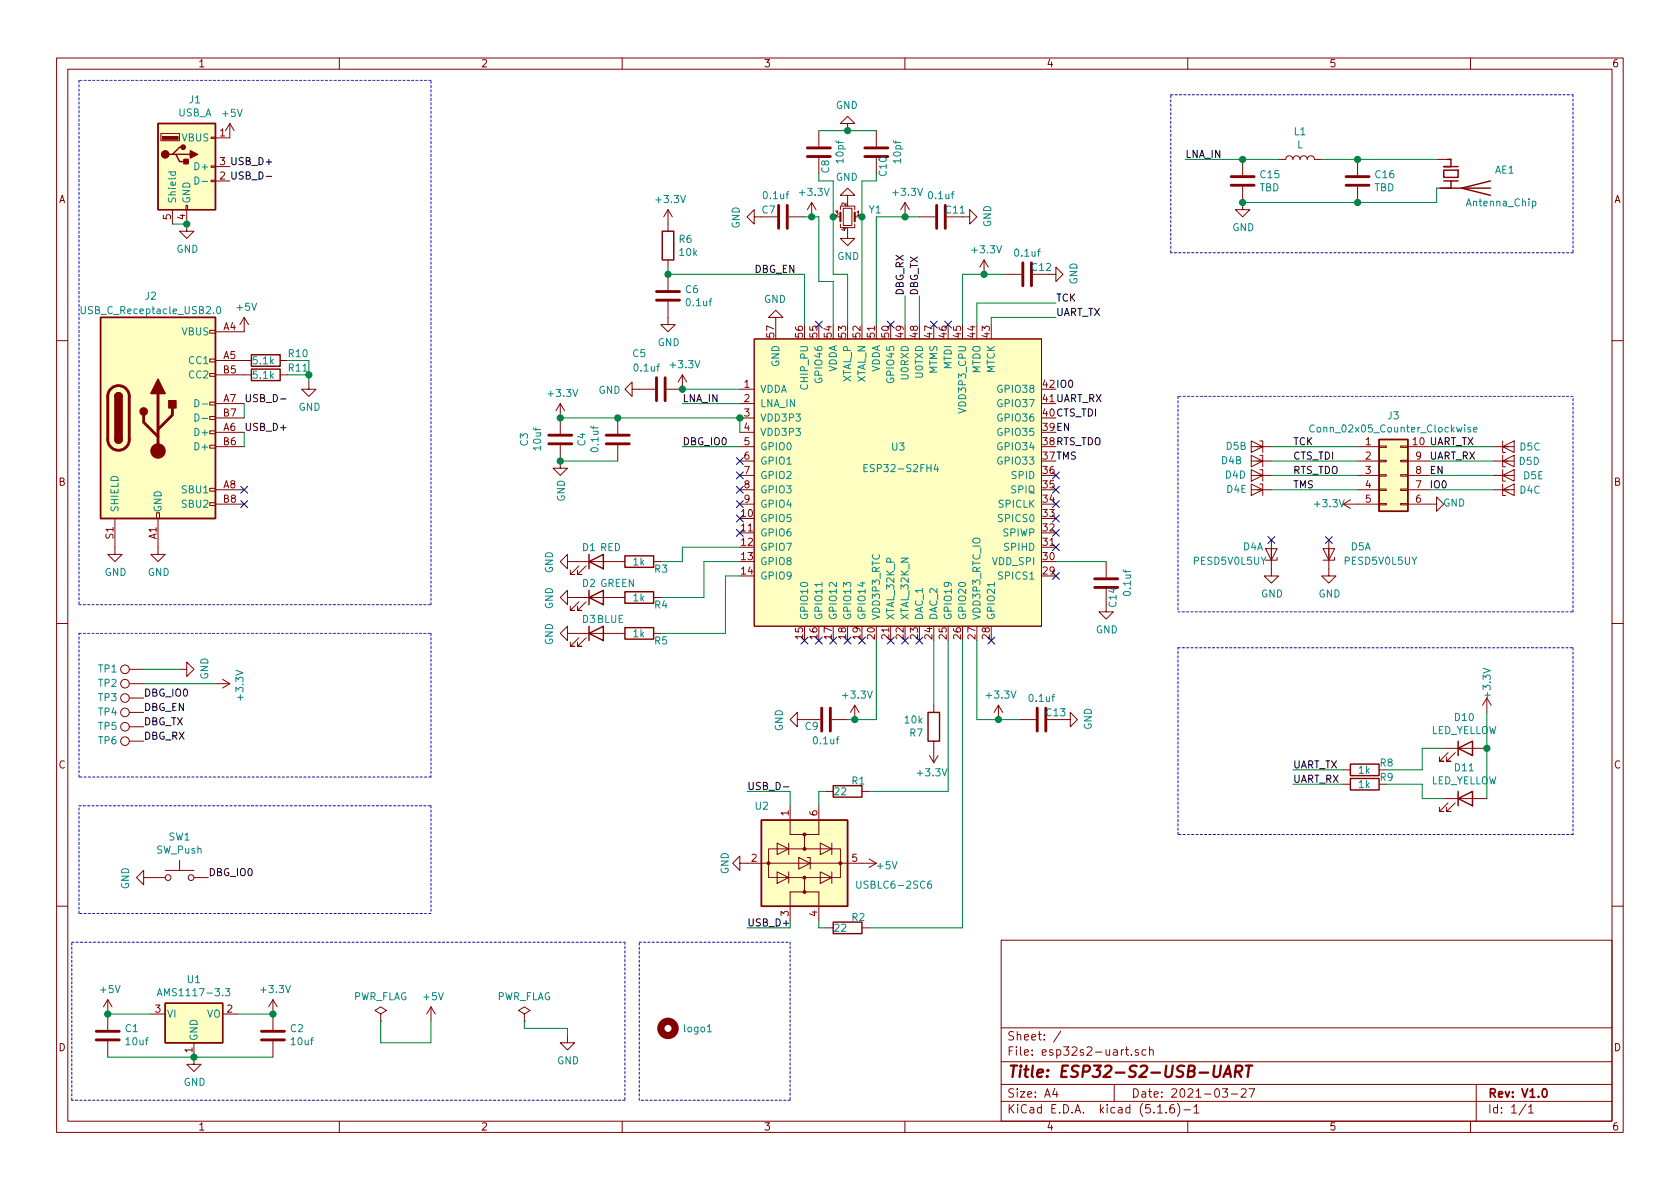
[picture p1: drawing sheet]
<svg xmlns="http://www.w3.org/2000/svg" width="297mm" height="210mm" viewBox="0 0 297 210" stroke-linecap="round" stroke-linejoin="round" font-family="sans-serif">
<g fill="none" stroke="#840000" stroke-width=".18">
<path d="M10 10.3h277v189.9h-277zM12 12.2h273v186.1h-273zM60 10.3v1.9M110 10.3v1.9M160 10.3v1.9M210 10.3v1.9M260 10.3v1.9M28.4 23.6h3.3v1.3h-3.3zM30.5 37.1v2.5M32.9 36.3h.2v.8h-.2zM33 37.1v3.8h1.3l-1.3 1.3-1.3-1.3h1.3M37.3 31.9h.8v.2h-.8z"/>
<path d="M37.3 29.3h.8v.3h-.8zM37.3 24.3h.8v.2h-.8zM38.1 32h2.5M38.1 29.5h2.5M40.6 21.8l-.7 1.3M40.6 21.8v2.6h-2.5M40.6 21.8l.8 1.3M118.1 37.1l-.8 1.2M118.1 37.1v3.8M118.1 37.1l.8 1.2M133.3 38.3v-1.2l-1.2 1.2 1.2 1.3v-1.3h1.3M139.4 38.3h2.8"/>
<path d="M143.5 35.8l-.8 1.3M143.5 35.8v2.5M143.5 35.8l.8 1.3M144.8 23.1v2.8M147.3 38.3h1.3M148.6 37.1v-.7h2.5v.7M148.6 39.6v.7h2.5v-.7M149.1 36.8h1.5v3.1h-1.5zM149.9 34.5h1.2l-1.2-1.2-1.3 1.2h1.3v1.3M149.9 21.8h1.2l-1.2-1.2-1.3 1.2h1.3v1.3M151.1 38.3h1.3M154.9 23.1v2.8"/>
<path d="M160 35.8v2.5M160 35.8l-.7 1.3M160 35.8l.8 1.3M162.6 38.3h2.8M170.2 38.3h1.2v-1.2l1.3 1.2-1.3 1.3v-1.3M219.7 33v4.1h1.3l-1.3 1.2-1.3-1.2h1.3M219.7 28.2v2.8M226.1 28.2h1.2a.63 .63 0 0 1 .7-.6 .63 .63 0 0 1 .6 .6 .63 .63 0 0 1 .6-.6 .63 .63 0 0 1 .7 .6 .63 .63 0 0 1 .6-.6 .63 .63 0 0 1 .6 .6 .63 .63 0 0 1 .7-.6 .63 .63 0 0 1 .6 .6h1.3M240 28.2v2.8M240 33v2.8M254 28.2h2.5M254 33.3h2.5"/>
<path d="M37.1 58.4h1v.5h-1zM43.2 56.1v2.6h-5.1M43.2 56.1l-.8 1.3M43.2 56.1l.7 1.3M118.1 53.3v4.1h1.3l-1.3 1.3-1.3-1.3h1.3M118.1 46v1.2M118.1 48.5v2.8M133.3 59.9h50.8v50.8h-50.8zM137.2 56.1h1.2l-1.2-1.2-1.3 1.2h1.3v1.3M149.9 40.9v1.3h1.2l-1.2 1.2-1.3-1.2h1.3M174 46l-.8 1.2M174 46v2.5"/>
<path d="M174 46l.8 1.2M177.8 48.5h2.8M185.4 48.5h1.3v-1.3l1.3 1.3-1.3 1.3v-1.3M10 60.2h2M37.1 78.7h1v.5h-1zM37.1 76.2h1v.5h-1zM37.1 73.7h1v.5h-1zM37.1 71.1h1v.5h-1zM37.1 66h1v.5h-1zM37.1 63.5h1v.5h-1zM38.1 79h5.1M38.1 71.4h5.1"/>
<path d="M38.1 73.9h5.1M38.1 76.4h5.1M38.1 63.7h6.3M38.1 66.3h6.3M49.5 63.7h1.3M49.5 66.3h1.3M54.6 67.6v1.2h1.3l-1.3 1.3-1.3-1.3h1.3M99.1 78.7v4.1h1.2l-1.2 1.3-1.3-1.3h1.3M99.1 71.4l-.8 1.2M99.1 71.4v5.3M99.1 71.4l.7 1.2M109.2 73.9v2.8"/>
<path d="M109.2 78.7v2.8M111.8 68.8v-1.2l-1.3 1.2 1.3 1.3v-1.3h4M120.6 66.3v2.5h-2.7M120.6 66.3l-.7 1.3M120.6 66.3l.8 1.3M130.8 79h2.5M130.8 68.8h2.5M130.8 71.4h2.5M130.8 73.9h2.5M130.8 76.4h2.5M221.2 78l2.1 1-2.1 1zM221.2 79h3.6"/>
<path d="M222.8 78h.5v2M240 79h3.8M243.8 78.9h1.3v.2h-1.3zM247.6 78.9h1.3v.2h-1.3zM248.9 79h3.8M264.2 79h3.5M265.7 78v2h.5M265.7 79l2-1v2zM285 60.2h2M20.3 91.7v6.3h1.3l-1.3 1.3-1.3-1.3h1.3M27.7 90.7h.5v1h-.5zM27.9 91.7v6.3h1.3l-1.3 1.3-1.2-1.3h1.2"/>
<path d="M37.1 88.9h1v.5h-1zM37.1 86.4h1v.5h-1zM38.1 86.6h5.1M38.1 89.1h5.1M100.3 99.3v-1.3l-1.2 1.3 1.2 1.3v-1.3h10.2M115.6 99.3h1.2M130.8 86.6h2.5M130.8 84.1h2.5M130.8 81.5h2.5M130.8 89.1h2.5M195.6 99.3v2.8M221.2 83.1l2.1 1-2.1 1z"/>
<path d="M221.2 85.6l2.1 1-2.1 1zM221.2 80.5l2.1 1-2.1 1zM221.2 86.6h3.6M221.2 84.1h3.6M221.2 81.5h3.6M222.8 83.1h.5v2M222.8 85.6h.5v2M222.8 80.5h.5v2M223.8 97h2l-1 2.1zM224.8 95.5v6.3h1.3l-1.3 1.3-1.3-1.3h1.3M225.8 98.5v.6h-2M233.9 97h2.1l-1.1 2.1z"/>
<path d="M234.9 95.5v6.3h1.3l-1.3 1.3-1.2-1.3h1.2M236 98.5v.6h-2.1M237.5 89.1h6.3M237.5 89.1l1.3 .8M238.8 88.4l-1.3 .7M240 86.6h3.8M240 84.1h3.8M240 81.5h3.8M243.8 89h1.3v.3h-1.3zM243.8 86.5h1.3v.2h-1.3zM243.8 81.4h1.3v.3h-1.3zM243.8 83.9h1.3v.3h-1.3z"/>
<path d="M247.6 89h1.3v.3h-1.3zM247.6 86.5h1.3v.2h-1.3zM247.6 81.4h1.3v.3h-1.3zM247.6 83.9h1.3v.3h-1.3zM248.9 89.1h5.1v-1.2l1.3 1.2-1.3 1.3v-1.3M248.9 86.6h3.8M248.9 84.1h3.8M248.9 81.5h3.8M264.2 86.6h3.5M264.2 84.1h3.5M264.2 81.5h3.5M265.7 85.6v2h.5"/>
<path d="M265.7 86.6l2-1v2zM265.7 80.5v2h.5M265.7 81.5l2-1v2zM265.7 83.1v2h.5M265.7 84.1l2-1v2zM10 110.3h2M22.9 118.4h2.5M31.7 118.4h1.3v-1.3l1.3 1.3-1.3 1.2v-1.2M100.3 105.7v-1.3l-1.2 1.3 1.2 1.2v-1.2h10.2M100.3 112v-1.3l-1.2 1.3 1.2 1.3v-1.3h10.2M102.4 106.4l-1.6 1.5h.8h-.8v-.7M102.4 100.1l-1.6 1.5h.8h-.8v-.8"/>
<path d="M102.4 112.8l-1.6 1.5h.8h-.8v-.8M103.6 106.4l-1.5 1.5h.8h-.8v-.7M103.6 100.1l-1.5 1.5h.8h-.8v-.8M103.6 112.8l-1.5 1.5h.8h-.8v-.8M115.6 105.7h1.2M115.6 112h1.2M195.6 106.9v1.3h1.2l-1.2 1.3-1.3-1.3h1.3M285 110.3h2M22.9 131.1h2.5M22.9 120.9h2.5M22.9 128.5h2.5M22.9 126h2.5"/>
<path d="M22.9 123.4h2.5M38.1 120.9h2.5M39.4 120.1l1.2 .8M40.6 120.9l-1.2 .8M141 127.2v-1.2l-1.3 1.2 1.3 1.3v-1.3h1.2M146 139.9h1.3M147.1 127.2h2.8M151.1 124.7l-.7 1.3M151.1 124.7v2.5M151.1 124.7l.8 1.3M152.4 139.9h1.3M164.3 133.6l.8 1.3"/>
<path d="M165.1 124.7v1.3M165.1 131.1v3.8M165.9 133.6l-.8 1.3M176.5 124.7l-.7 1.3M176.5 124.7v2.5M176.5 124.7l.8 1.3M180.3 127.2h2.8M188 127.2h1.2v-1.2l1.3 1.2-1.3 1.3v-1.3M237.5 138.7h1.3M237.5 136.1h1.3M255.3 132.3h7.6M256 133.1l-1.5 1.5h.8h-.8v-.7"/>
<path d="M257.3 133.1l-1.5 1.5h.7h-.7v-.7M262.9 123.4l-.8 1.3M262.9 123.4v2.6M262.9 123.4l.8 1.3M25.4 155.2v-1.3l-1.3 1.3 1.3 1.3v-1.3h3.8M29.2 153.9h5.1M31.7 152.1v1.8M34.3 155.2h2.5M130.8 152.6v-1.2l-1.3 1.2 1.3 1.3v-1.3h24.1M135.9 150.1h12.7v5.1h-12.7zM137.4 149.1l2 1-2 1zM137.4 154.2l2 1-2 1z"/>
<path d="M139.4 149.1v2M139.4 154.2v2M139.7 142.5v5.1h2.5M141.2 151.6l2.1 1-2.1 1.1zM142.2 155.2v2.5h2.6v5.1M142.2 157.7h-2.5v5.1M142.7 151.6h.6v2.1M144.8 142.5v5.1h-2.6v2.5M145 149.1l2.1 1-2.1 1zM145 154.2l2.1 1-2.1 1zM147.1 149.1v2M147.1 154.2v2"/>
<path d="M153.7 151.9l1.2 .7M154.9 152.6l-1.2 .8M255.3 141.2h7.6M256 142l-1.5 1.5h.8h-.8v-.8M257.3 142l-1.5 1.5h.7h-.7v-.8M10 160.2h2M19 176.8v5.3M19 176.8l-.7 1.2M19 176.8l.8 1.2M26.7 179.3h2.5M39.4 179.3h2.5M48.3 176.8l-.8 1.2"/>
<path d="M48.3 176.8v5.3M48.3 176.8l.7 1.2M67.3 179.3l1-.6-1-.7-1 .7 1 .6v1.3M76.2 178l-.8 1.3M76.2 178v2.6M76.2 178l.8 1.3M92.7 179.3l1-.6-1-.7-1 .7 1 .6v1.3M146 164.1h1.3M152.4 164.1h1.3M177 166.3h108v32h-108zM285 160.2h2M19 184.1v2.8"/>
<path d="M34.3 184.4v3.8h1.3l-1.3 1.3-1.3-1.3h1.3M48.3 184.1v2.8M60 198.3v1.9M67.3 180.6h.1M92.7 180.6h.1M100.3 183.1v1.3h1.3l-1.3 1.3-1.2-1.3h1.2M110 198.3v1.9M160 198.3v1.9M177 194.8h108M177 191.8h108M177 187.8h108M177 181.8h108"/>
<path d="M186.5 192.5l-.4 1h1M186.8 193v1M187.6 182.3l-1.3 2M197 191.8v3M199 185.6h.5M199.2 185.1v1.3l.3 .2M200.1 186.5v.1M201.3 185.7a.37 .37 0 0 0-.6 .1l.1 .2 .5 .2v.1l-.2 .3-.4-.1M202.6 185.7l-.4-.1-.3 .3 .1 .6 .2 .1 .4-.1M203.3 185.7a.37 .37 0 0 1 .6 .1v.8M203.3 185.1v1.5M204.7 196.8h.8"/>
<path d="M206.2 196.7v.1M207.5 195.3a.59 .59 0 0 0-.7 .7v.5l.2 .2 .4 .1 .2-.1 .1-.5-.2-.2-.4-.1-.3 .3M208.2 195.1a1.71 1.71 0 0 1 0 2.3M209.3 196.3h1.2M210 198.3v1.9M211.1 195.8l.4-.5v1.5M211.1 196.8h.9M216.1 192.5h.9l-.4 .6 .4 .1v.7l-.2 .1-.7-.1M217.7 193.5h1.1M219.5 192.7l.2-.2h.3l.3 .2v.3v.2l-.9 .8h.9M220.8 192.5h1l-.6 1.5M260 198.3v1.9"/>
<path d="M261 191.8v6.5M269.8 195.2l-1.2 2M270.3 195.8l.4-.5v1.5M270.3 196.8h.8"/>
<circle cx="22.1" cy="118.4" r=".76"/>
<circle cx="22.1" cy="120.9" r=".76"/>
<circle cx="22.1" cy="128.5" r=".76"/>
<circle cx="22.1" cy="126" r=".76"/>
<circle cx="22.1" cy="123.4" r=".76"/>
<circle cx="22.1" cy="131.1" r=".76"/>
<circle cx="29.7" cy="155.2" r=".51"/>
<circle cx="33.8" cy="155.2" r=".51"/>
</g>
<path d="M272.9 192.6l.1-.1a.8 .8 0 0 1 .5 .8 .8 .8 0 0 1-.5 .7 1 1 0 0 1-.1-1.4z" fill="none" stroke="#840000" stroke-width=".3"/>
<path d="M214.7 188.4l-.2 1.7 .2 .2a.66 .66 0 0 0 1-.2l.2-1.7M216.3 190.4l.9-2 .4 2M216.6 189.9h.9M218.4 189.5h.8a.57 .57 0 0 0 .4-.5 .57 .57 0 0 0-.3-.6h-.8l-.2 2M218.9 189.5l.6 .9M220.3 188.4h1.1M220.9 188.4l-.3 2" fill="none" stroke="#840000" stroke-width=".41"/>
<g fill="none" stroke="#840000" stroke-width=".51">
<path d="M137.7 36.3v4.1M139.2 36.3v4.1M142.7 26.2h4.1M142.7 27.7h4.1M152.9 26.2h4.1M152.9 27.7h4.1M165.6 36.3v4.1M167.1 36.3v4.1M217.7 32.8h4M217.7 31.2h4M238 32.8h4.1M238 31.2h4.1"/>
<path d="M116.1 53.1h4M116.1 51.6h4M180.8 46.5v4M182.4 46.5v4M19.5 68.9a1.9 1.9 0 0 1 2.1-.6 1.9 1.9 0 0 1 1.3 1.8v7.6a1.9 1.9 0 0 1-1.9 1.9 1.9 1.9 0 0 1-2-1.9v-7.8l.2-.5zM25.4 73.4v1.3l2.5 2.5M27.9 69.6v10.2M30.5 72.1v1.3l-2.6 2.5M97 78.5h4.1M97 77h4.1M107.2 78.5h4.1M107.2 77h4.1"/>
<path d="M116.1 66.8v4.1M117.6 66.8v4.1M193.5 102.4h4.1M193.5 103.9h4.1M145.3 125.2v4.1M146.8 125.2v4.1M183.4 125.2v4.1M184.9 125.2v4.1M17 182.4h4.1M17 183.9h4.1M46.2 182.4h4.1M46.2 183.9h4.1"/>
</g>
<g fill="none" stroke="#840000" stroke-width=".25">
<path d="M27.9 21.8h10.2v15.3h-10.2zM30.5 27.3h.6l.6 1.3h1.3M31.1 27.3h2.6M32.4 26h-.7l-1.2 1.3h-.7M254.6 33.3h8.9M255.3 30.1h2.5v1.3h-2.5zM255.3 32h2.5M255.9 28.2h.6v1.3h-1.2h2.5M256.5 32v1.3M263.5 32l-5.1 1.3 5.1 1.2M17.8 56.1h20.3v35.6h-20.3zM117.1 40.9h2v5.1h-2z"/>
<path d="M20.3 77.7a.63 .63 0 0 0 .7 .7 .63 .63 0 0 0 .6-.7M20.3 70.1a.63 .63 0 0 1 .7-.6 .63 .63 0 0 1 .6 .6M44.4 62.7h5.1v2.1h-5.1zM44.4 65.3h5.1v2h-5.1zM243.8 77.7h5.1v12.7h-5.1zM104.1 99.3l2.6-1.3v2.6zM104.1 98v2.6M110.5 98.3h5.1v2h-5.1zM104.1 105.7l2.6-1.3v2.5zM104.1 112l2.6-1.3v2.6zM104.1 104.4v2.5M104.1 110.7v2.6"/>
<path d="M110.5 104.6h5.1v2.1h-5.1zM110.5 111h5.1v2h-5.1zM147.3 138.9h5.1v2.1h-5.1zM164.1 126h2v5.1h-2zM238.8 137.7h5v2h-5zM238.8 135.1h5v2.1h-5zM257.8 132.3l2.5-1.2v2.5zM257.8 131.1v2.5M257.8 139.9v2.6M134.6 145h15.3v15.3h-15.3zM257.8 141.2l2.5-1.3v2.6zM29.2 177.4h10.2v7h-10.2z"/>
<path d="M147.3 163.1h5.1v2h-5.1z"/>
</g>
<g fill="#ffffc2" stroke="#ffffc2" stroke-width=".18">
<path d="M133.3 59.9h50.8v50.8h-50.8z"/>
<path d="M27.9 21.8h10.2v15.3h-10.2z"/>
<path d="M243.8 77.7h5.1v12.7h-5.1z"/>
<path d="M134.6 145h15.3v15.3h-15.3z"/>
<path d="M29.2 177.4h10.2v7h-10.2z"/>
<path d="M17.8 56.1h20.3v35.6h-20.3z"/>
</g>
<g fill="none" stroke="#008484" stroke-width=".18">
<path d="M29.8 30.4h1.2M30.3 30.4l-.1 .4 .2 .2 .6-.1v-.5M34.5 31.3a.64 .64 0 0 1 .7 .6 .64 .64 0 0 1-.7 .7zM35.7 32.1h1M270.9 35.6h.4l.3 .2-.2 .6h-.5M14.4 54.2v1l.2 .3 .4-.1 .1-.2v-1M38.5 54.3l.1-.1a.69 .69 0 0 1 .4 .6 .69 .69 0 0 1-.4 .7 .83 .83 0 0 1-.1-1.2zM34.5 70.7a.64 .64 0 0 1 .7 .6 .64 .64 0 0 1-.7 .6zM34.5 73.2a.64 .64 0 0 1 .7 .6 .64 .64 0 0 1-.7 .7zM35.7 71.4h1M35.7 74h1M232.4 75.3a.6 .6 0 0 0-.9 .4 .6 .6 0 0 0 .6 .7l.3-.1"/>
<path d="M260 75.6h-.3l-.2 .1 .1 .2 .4 .1v.3h-.5M260.6 76l.6-.1-.1-.3h-.4l-.1 .1v.6h.5M152.8 82.7h.4M153.4 82.1h-.6v1.3h.6M165.5 82.1l-.3 .9h.7M165.8 82.6v.8M145.3 103v.7M175.8 103v.7M151.5 155.8v1l.2 .3 .4-.1 .1-.2v-1M164.6 155.8l-.4 .1a.87 .87 0 0 0 0 1.2l.5-.2v-.5l-.5-.1-.2 .2M27.8 176.1l.4-1.3 .5 1.3M27.9 175.7h.6"/>
<path d="M39.9 174.8h.7l-.4 .5 .4 .1-.1 .6-.5 .1-.1-.1M125.1 182.5h.7"/>
</g>
<path d="M148.6 37.6v1.5M151.1 37.6v1.5" fill="none" stroke="#840000" stroke-width=".38"/>
<g fill="#840000" stroke="#840000" stroke-width=".25">
<path d="M32.5 28.2h.8v.8h-.8z"/>
<path d="M33.7 26.7l1.2 .6-1.2 .6z"/>
<path d="M20.3 77.7h1.3a.63 .63 0 0 1-.6 .7 .63 .63 0 0 1-.7-.7z"/>
<path d="M20.5 69.6a.63 .63 0 0 1 .7-.1 .63 .63 0 0 1 .4 .6h-1.3z"/>
<path d="M20.3 70.1h1.3v7.6h-1.3z"/>
<path d="M29.8 70.9h1.3v1.2h-1.3z"/>
<path d="M27.9 67.1l1.3 2.5h-2.5z"/>
<circle cx="29.2" cy="27.3" r=".63"/>
<circle cx="32.4" cy="26" r=".38"/>
<circle cx="25.4" cy="72.8" r=".63"/>
</g>
<g fill="#840000" stroke="#840000" stroke-width=".18">
<path d="M28.7 24.1h2.8v.5h-2.8z"/>
<circle cx="142.2" cy="147.6" r=".25"/>
<circle cx="142.2" cy="150.1" r=".25"/>
<circle cx="135.9" cy="152.6" r=".25"/>
<circle cx="148.6" cy="152.6" r=".25"/>
<circle cx="142.2" cy="155.2" r=".25"/>
<circle cx="142.2" cy="157.7" r=".25"/>
<circle cx="27.9" cy="79.8" r="1.27"/>
</g>
<circle cx="118.1" cy="181.9" r="1.27" fill="none" stroke="#840000" stroke-width="1.3"/>
<g fill="none" stroke="#0000c2" stroke-width=".18" stroke-dasharray=".4 .4">
<path d="M14 14.2v92.7M76.2 14.2h-62.2M207 16.8h71.1M278.1 16.8v27.9M207 44.7v-27.9M278.1 44.7h-71.1M208.3 70.1v38.1M278.1 70.1h-69.8M14 106.9h62.2M14 112h62.2M76.2 106.9v-92.7M76.2 112v25.4"/>
<path d="M208.3 114.5h69.8M208.3 108.2h69.8M278.1 114.5v33.1M278.1 108.2v-38.1M14 137.4v-25.4M76.2 137.4h-62.2M14 142.5h62.2M76.2 142.5v19M208.3 147.6v-33.1M278.1 147.6h-69.8M12.7 166.6h97.8M14 161.5v-19"/>
<path d="M76.2 161.5h-62.2M110.5 166.6v28M113 166.6h26.7M139.7 166.6v28M12.7 194.6v-28M110.5 194.6h-97.8M113 194.6v-28M139.7 194.6h-26.7"/>
</g>
<g fill="none" stroke="#008400" stroke-width=".18">
<path d="M30.5 39.6h2.5M142.2 38.3h2.6v11.5h2.5v7.6M144.8 30.7v1.3h2.5v16.5h2.6v8.9M144.8 23.1h10.1M154.9 30.7v1.3h-2.5v25.4M162.6 38.3h-7.7v19.1M209.5 28.2h16.6M233.7 28.2h20.3M254 33.3v2.5h-34.3M118.1 47.2v1.3h24.1v8.9M160 52.3v5.1M162.6 52.3v5.1"/>
<path d="M177.8 48.5h-7.6v8.9M186.7 56.1h-11.4v1.3M186.7 53.6h-14v3.8M43.2 71.4v2.5M43.2 76.4v2.6M50.8 63.7h3.8v3.9M50.8 66.3h3.8M99.1 73.9h31.7v2.5M120.6 79h10.2M120.6 68.8h10.2M120.6 71.4h10.2M224.8 79h15.2"/>
<path d="M252.7 79h11.5M99.1 81.5h10.1M130.8 96.8h-10.2v2.5h-3.8M130.8 99.3h-6.3v6.4h-7.7M186.7 99.3h8.9M224.8 84.1h15.2M224.8 81.5h15.2M224.8 86.6h15.2M252.7 84.1h11.5M252.7 81.5h11.5M252.7 86.6h11.5M25.4 118.4h6.3"/>
<path d="M130.8 101.8h-2.5v10.2h-11.5M154.9 113.3v13.9h-5M165.1 113.3v11.4M167.6 113.3v26.6h-13.9M170.2 113.3v50.8h-16.5M172.7 113.3v13.9h7.6M25.4 120.9h12.7M132.1 139.9h7.6v2.6M146 139.9h-1.2v2.6M228.6 138.7h8.9M228.6 136.1h8.9M245.1 138.7h6.4v2.5h3.8"/>
<path d="M255.3 132.3h-3.8v3.8h-6.4M262.9 126v15.2M19 179.3h7.7M41.9 179.3h6.4M139.7 162.8v1.3h-7.6M144.8 162.8v1.3h1.2M19 186.9h29.3M67.3 180.6v3.8h8.9v-3.8M92.7 180.6v1.3h7.6v1.2"/>
</g>
<path d="M47.1 31.2h.9M49.6 70.6h1M138.5 139.1h1" fill="none" stroke="#000" stroke-width=".18"/>
<g fill="#008400" stroke="#008400" stroke-width=".25">
<circle cx="147.3" cy="38.3" r=".51"/>
<circle cx="34.3" cy="186.9" r=".51"/>
<circle cx="99.1" cy="81.5" r=".51"/>
<circle cx="152.4" cy="38.3" r=".51"/>
<circle cx="19" cy="179.3" r=".51"/>
<circle cx="48.3" cy="179.3" r=".51"/>
<circle cx="149.9" cy="23.1" r=".51"/>
<circle cx="174" cy="48.5" r=".51"/>
<circle cx="54.6" cy="66.3" r=".51"/>
<circle cx="240" cy="28.2" r=".51"/>
<circle cx="118.1" cy="48.5" r=".51"/>
<circle cx="99.1" cy="73.9" r=".51"/>
<circle cx="240" cy="35.8" r=".51"/>
<circle cx="262.9" cy="132.3" r=".51"/>
<circle cx="130.8" cy="73.9" r=".51"/>
<circle cx="109.2" cy="73.9" r=".51"/>
<circle cx="120.7" cy="68.8" r=".51"/>
<circle cx="219.7" cy="28.2" r=".51"/>
<circle cx="176.5" cy="127.2" r=".51"/>
<circle cx="151.1" cy="127.2" r=".51"/>
<circle cx="219.7" cy="35.8" r=".51"/>
<circle cx="160" cy="38.3" r=".51"/>
<circle cx="143.5" cy="38.3" r=".51"/>
<circle cx="33" cy="39.6" r=".51"/>
</g>
<g fill="none" stroke="#000084" stroke-width=".18">
<path d="M144.2 56.8l1.2 1.2M145.4 56.8l-1.2 1.2M156.9 56.8l1.2 1.2M158.1 56.8l-1.2 1.2M164.5 56.8l1.2 1.2M165.7 56.8l-1.2 1.2M167 56.8l1.2 1.2M168.2 56.8l-1.2 1.2M42.6 86l1.2 1.2M42.6 88.5l1.2 1.3M43.8 86l-1.2 1.2M43.8 88.5l-1.2 1.3"/>
<path d="M130.2 80.9l1.2 1.2M130.2 83.5l1.2 1.2M130.2 86l1.2 1.2M130.2 88.5l1.2 1.3M130.2 91.1l1.2 1.2M130.2 93.6l1.2 1.2M131.4 83.5l-1.2 1.2M131.4 93.6l-1.2 1.2M131.4 80.9l-1.2 1.2M131.4 86l-1.2 1.2M131.4 88.5l-1.2 1.3M131.4 91.1l-1.2 1.2"/>
<path d="M186.1 83.5l1.2 1.2M186.1 86l1.2 1.2M186.1 88.5l1.2 1.3M186.1 91.1l1.2 1.2M186.1 93.6l1.2 1.2M186.1 96.2l1.2 1.2M187.3 83.5l-1.2 1.2M187.3 86l-1.2 1.2M187.3 88.5l-1.2 1.3M187.3 91.1l-1.2 1.2M187.3 93.6l-1.2 1.2M187.3 96.2l-1.2 1.2"/>
<path d="M224.2 94.9l1.2 1.2M225.4 94.9l-1.2 1.2M234.3 94.9l1.3 1.2M235.6 94.9l-1.3 1.2M141.6 112.7l1.2 1.2M142.8 112.7l-1.2 1.2M144.2 112.7l1.2 1.2M145.4 112.7l-1.2 1.2M146.7 112.7l1.2 1.2M147.9 112.7l-1.2 1.2M149.3 112.7l1.2 1.2M150.5 112.7l-1.2 1.2"/>
<path d="M151.8 112.7l1.2 1.2M153 112.7l-1.2 1.2M156.9 112.7l1.2 1.2M158.1 112.7l-1.2 1.2M159.4 112.7l1.2 1.2M160.6 112.7l-1.2 1.2M162 112.7l1.2 1.2M163.2 112.7l-1.2 1.2M174.7 112.7l1.2 1.2M175.9 112.7l-1.2 1.2M186.1 101.2l1.2 1.3M187.3 101.2l-1.2 1.3"/>
</g>
<text font-size="2.8" fill="#840000" x="178" y="190.5">Title: ESP32-S2-USB-UART</text>
<g font-size="2.1" fill="#840000">
<text x="178" y="184">Sheet: /</text>
<text x="178" y="186.7">File: esp32s2-uart.sch</text>
<text x="178" y="196.9">KiCad E.D.A. kicad (5.1.6)-1</text>
<text x="178" y="194.1">Size: A4</text>
<text x="200" y="194.1">Date: 2021-03-27</text>
<text x="263" y="194.1">Rev: V1.0</text>
<text x="263" y="196.9">Id: 1/1</text>
</g>
<g font-size="1.8" fill="#840000">
<text x="35" y="11.9">1</text>
<text x="85" y="11.9">2</text>
<text x="135" y="11.9">3</text>
<text x="185" y="11.9">4</text>
<text x="235" y="11.9">5</text>
<text x="285" y="11.9">6</text>
<text x="38.9" y="24.1">1</text>
<text x="10.4" y="35.9">A</text>
<text x="285.4" y="35.9">A</text>
<text x="30.2" y="38.8" transform="rotate(-90 30.2 38.8)">5</text>
<text x="32.8" y="38.8" transform="rotate(-90 32.8 38.8)">4</text>
<text x="39.5" y="58.4">A4</text>
<text x="136.9" y="59.6" transform="rotate(-90 136.9 59.6)">57</text>
<text x="142" y="59.6" transform="rotate(-90 142 59.6)">56</text>
<text x="144.5" y="59.6" transform="rotate(-90 144.5 59.6)">55</text>
<text x="147.1" y="59.6" transform="rotate(-90 147.1 59.6)">54</text>
<text x="149.6" y="59.6" transform="rotate(-90 149.6 59.6)">53</text>
<text x="152.1" y="59.6" transform="rotate(-90 152.1 59.6)">52</text>
<text x="154.7" y="59.6" transform="rotate(-90 154.7 59.6)">51</text>
<text x="157.2" y="59.6" transform="rotate(-90 157.2 59.6)">50</text>
<text x="159.8" y="59.6" transform="rotate(-90 159.8 59.6)">49</text>
<text x="162.3" y="59.6" transform="rotate(-90 162.3 59.6)">48</text>
<text x="164.8" y="59.6" transform="rotate(-90 164.8 59.6)">47</text>
<text x="167.4" y="59.6" transform="rotate(-90 167.4 59.6)">46</text>
<text x="169.9" y="59.6" transform="rotate(-90 169.9 59.6)">45</text>
<text x="172.5" y="59.6" transform="rotate(-90 172.5 59.6)">44</text>
<text x="175" y="59.6" transform="rotate(-90 175 59.6)">43</text>
<text x="39.5" y="63.5">A5</text>
<text x="39.5" y="71.1">A7</text>
<text x="39.5" y="66">B5</text>
<text x="131.6" y="68.6">1</text>
<text x="131.6" y="71.1">2</text>
<text x="39.5" y="76.2">A6</text>
<text x="39.5" y="73.7">B7</text>
<text x="131.6" y="73.7">3</text>
<text x="131.6" y="76.2">4</text>
<text x="39.5" y="78.7">B6</text>
<text x="131.6" y="78.7">5</text>
<text x="131.6" y="81.3">6</text>
<text x="131.6" y="83.8">7</text>
<text x="184.5" y="83.8">36</text>
<text x="241.5" y="78.7">1</text>
<text x="241.5" y="81.3">2</text>
<text x="241.5" y="83.8">3</text>
<text x="250.3" y="83.8">8</text>
<text x="250.3" y="81.3">9</text>
<text x="10.4" y="85.9">B</text>
<text x="39.5" y="86.4">A8</text>
<text x="39.5" y="88.9">B8</text>
<text x="131.6" y="86.4">8</text>
<text x="131.6" y="88.9">9</text>
<text x="184.5" y="88.9">34</text>
<text x="184.5" y="86.4">35</text>
<text x="241.5" y="86.4">4</text>
<text x="241.5" y="88.9">5</text>
<text x="250.3" y="88.9">6</text>
<text x="250.3" y="86.4">7</text>
<text x="285.4" y="85.9">B</text>
<text x="20.1" y="95.3" transform="rotate(-90 20.1 95.3)">S1</text>
<text x="27.7" y="95.3" transform="rotate(-90 27.7 95.3)">A1</text>
<text x="131.1" y="91.4">10</text>
<text x="131.1" y="94">11</text>
<text x="184.5" y="94">32</text>
<text x="184.5" y="91.4">33</text>
<text x="131.1" y="96.5">12</text>
<text x="131.1" y="99.1">13</text>
<text x="131.1" y="101.6">14</text>
<text x="184.5" y="101.6">29</text>
<text x="184.5" y="99.1">30</text>
<text x="184.5" y="96.5">31</text>
<text x="142" y="113" transform="rotate(-90 142 113)">15</text>
<text x="144.5" y="113" transform="rotate(-90 144.5 113)">16</text>
<text x="147.1" y="113" transform="rotate(-90 147.1 113)">17</text>
<text x="149.6" y="113" transform="rotate(-90 149.6 113)">18</text>
<text x="152.1" y="113" transform="rotate(-90 152.1 113)">19</text>
<text x="154.7" y="113" transform="rotate(-90 154.7 113)">20</text>
<text x="157.2" y="113" transform="rotate(-90 157.2 113)">21</text>
<text x="159.8" y="113" transform="rotate(-90 159.8 113)">22</text>
<text x="162.3" y="113" transform="rotate(-90 162.3 113)">23</text>
<text x="164.8" y="113" transform="rotate(-90 164.8 113)">24</text>
<text x="167.4" y="113" transform="rotate(-90 167.4 113)">25</text>
<text x="169.9" y="113" transform="rotate(-90 169.9 113)">26</text>
<text x="172.5" y="113" transform="rotate(-90 172.5 113)">27</text>
<text x="175" y="113" transform="rotate(-90 175 113)">28</text>
<text x="10.4" y="135.9">C</text>
<text x="285.4" y="135.9">C</text>
<text x="139.4" y="144.2" transform="rotate(-90 139.4 144.2)">1</text>
<text x="144.5" y="144.2" transform="rotate(-90 144.5 144.2)">6</text>
<text x="132.9" y="152.4">2</text>
<text x="150.6" y="152.4">5</text>
<text x="139.4" y="162" transform="rotate(-90 139.4 162)">3</text>
<text x="144.5" y="162" transform="rotate(-90 144.5 162)">4</text>
<text x="27.5" y="179.1">3</text>
<text x="40.2" y="179.1">2</text>
<text x="10.4" y="185.9">D</text>
<text x="285.4" y="185.9">D</text>
<text x="34" y="186.2" transform="rotate(-90 34 186.2)">1</text>
<text x="35" y="199.9">1</text>
<text x="85" y="199.9">2</text>
<text x="135" y="199.9">3</text>
<text x="185" y="199.9">4</text>
<text x="235" y="199.9">5</text>
<text x="285" y="199.9">6</text>
</g>
<g font-size="1.8" fill="#008484">
<text x="31.5" y="20.6">USB_A</text>
<text x="33.5" y="18.3">J1</text>
<text x="39.4" y="20.7">+5V</text>
<text x="147.8" y="19.3">GND</text>
<text x="228.9" y="23.9">L1</text>
<text x="32.2" y="25">VBUS</text>
<text x="149.1" y="28.7" transform="rotate(-90 149.1 28.7)">10pf</text>
<text x="159.3" y="28.7" transform="rotate(-90 159.3 28.7)">10pf</text>
<text x="229.3" y="26.2">L</text>
<text x="34.8" y="30.1">D+</text>
<text x="116.2" y="35.9">+3.3V</text>
<text x="135.1" y="35.2">0.1uf</text>
<text x="141.6" y="34.6">+3.3V</text>
<text x="146.6" y="30.6" transform="rotate(-90 146.6 30.6)">C8</text>
<text x="147.8" y="32">GND</text>
<text x="156.8" y="31.1" transform="rotate(-90 156.8 31.1)">C10</text>
<text x="158.1" y="34.6">+3.3V</text>
<text x="164.3" y="35.2">0.1uf</text>
<text x="222.7" y="33.8">TBD</text>
<text x="222.9" y="31.5">C15</text>
<text x="243" y="33.8">TBD</text>
<text x="243.2" y="31.5">C16</text>
<text x="264.4" y="30.7">AE1</text>
<text x="31.1" y="36.1" transform="rotate(-90 31.1 36.1)">Shield</text>
<text x="33.7" y="36.1" transform="rotate(-90 33.7 36.1)">GND</text>
<text x="130.8" y="40.4" transform="rotate(-90 130.8 40.4)">GND</text>
<text x="134.8" y="37.8">C7</text>
<text x="153.7" y="37.7">Y1</text>
<text x="167.3" y="37.8">C11</text>
<text x="175.3" y="40.2" transform="rotate(-90 175.3 40.2)">GND</text>
<text x="217.9" y="40.9">GND</text>
<text x="259.5" y="36.5">Antenna_Chip</text>
<text x="31.2" y="44.7">GND</text>
<text x="120.1" y="42.9">R6</text>
<text x="120.2" y="45.3">10k</text>
<text x="148" y="46">GND</text>
<text x="172" y="44.8">+3.3V</text>
<text x="179.6" y="45.4">0.1uf</text>
<text x="182.5" y="47.9">C12</text>
<text x="25.7" y="53">J2</text>
<text x="121.2" y="51.8">C6</text>
<text x="135.1" y="53.6">GND</text>
<text x="190.5" y="50.3" transform="rotate(-90 190.5 50.3)">GND</text>
<text x="14.9" y="55.5">USB_C_Receptacle_USB2.0</text>
<text x="32.2" y="59.3">VBUS</text>
<text x="42" y="55">+5V</text>
<text x="121.5" y="54.1">0.1uf</text>
<text x="33.6" y="64.4">CC1</text>
<text x="44.8" y="64.4">5.1k</text>
<text x="51.1" y="63.2">R10</text>
<text x="51.1" y="65.7">R11</text>
<text x="111.9" y="63.2">C5</text>
<text x="112.2" y="65.7">0.1uf</text>
<text x="116.3" y="61.2">GND</text>
<text x="118.7" y="65.1">+3.3V</text>
<text x="137.8" y="64.9" transform="rotate(-90 137.8 64.9)">GND</text>
<text x="148" y="66" transform="rotate(-90 148 66)">VDDA</text>
<text x="155.6" y="66" transform="rotate(-90 155.6 66)">VDDA</text>
<text x="168.3" y="65.3" transform="rotate(-90 168.3 65.3)">MTDI</text>
<text x="33.6" y="66.9">CC2</text>
<text x="44.8" y="67">5.1k</text>
<text x="97.1" y="70.2">+3.3V</text>
<text x="105.8" y="69.6">GND</text>
<text x="134.4" y="69.5">VDDA</text>
<text x="142.9" y="68.6" transform="rotate(-90 142.9 68.6)">CHIP_PU</text>
<text x="145.4" y="67.4" transform="rotate(-90 145.4 67.4)">GPIO46</text>
<text x="150.5" y="67.7" transform="rotate(-90 150.5 67.7)">XTAL_P</text>
<text x="153" y="67.8" transform="rotate(-90 153 67.8)">XTAL_N</text>
<text x="158.1" y="67.4" transform="rotate(-90 158.1 67.4)">GPIO45</text>
<text x="160.7" y="66.9" transform="rotate(-90 160.7 66.9)">U0RXD</text>
<text x="163.2" y="66.7" transform="rotate(-90 163.2 66.7)">U0TXD</text>
<text x="165.7" y="66.2" transform="rotate(-90 165.7 66.2)">MTMS</text>
<text x="173.4" y="66.2" transform="rotate(-90 173.4 66.2)">MTDO</text>
<text x="175.9" y="66.1" transform="rotate(-90 175.9 66.1)">MTCK</text>
<text x="176.7" y="69.5">GPIO38</text>
<text x="34.8" y="77.1">D+</text>
<text x="52.8" y="72.6">GND</text>
<text x="134.4" y="72">LNA_IN</text>
<text x="134.4" y="74.5">VDD3P3</text>
<text x="134.4" y="77.1">VDD3P3</text>
<text x="170.8" y="72.6" transform="rotate(-90 170.8 72.6)">VDD3P3_CPU</text>
<text x="176.7" y="77.1">GPIO35</text>
<text x="176.7" y="74.5">GPIO36</text>
<text x="176.7" y="72">GPIO37</text>
<text x="232.5" y="76.5">Conn_02x05_Counter_Clockwise</text>
<text x="245.4" y="74.2">J3</text>
<text x="34.8" y="79.6">D+</text>
<text x="93.3" y="78.8" transform="rotate(-90 93.3 78.8)">C3</text>
<text x="95.7" y="79.5" transform="rotate(-90 95.7 79.5)">10uf</text>
<text x="103.5" y="78.8" transform="rotate(-90 103.5 78.8)">C4</text>
<text x="105.8" y="79.8" transform="rotate(-90 105.8 79.8)">0.1uf</text>
<text x="134.4" y="79.6">GPIO0</text>
<text x="134.4" y="82.2">GPIO1</text>
<text x="153.5" y="83.5">ESP32-S2FH4</text>
<text x="157.7" y="79.7">U3</text>
<text x="176.7" y="82.2">GPIO33</text>
<text x="176.7" y="79.6">GPIO34</text>
<text x="216" y="82.1">D4B</text>
<text x="216.8" y="79.5">D5B</text>
<text x="268.6" y="82.2">D5D</text>
<text x="268.8" y="79.7">D5C</text>
<text x="32.4" y="87.2">SBU1</text>
<text x="32.4" y="89.8">SBU2</text>
<text x="99.9" y="88.7" transform="rotate(-90 99.9 88.7)">GND</text>
<text x="134.4" y="84.7">GPIO2</text>
<text x="134.4" y="87.2">GPIO3</text>
<text x="134.4" y="89.8">GPIO4</text>
<text x="176.7" y="89.8">SPICLK</text>
<text x="178.9" y="87.2">SPIQ</text>
<text x="179" y="84.7">SPID</text>
<text x="216.7" y="84.6">D4D</text>
<text x="216.9" y="87.2">D4E</text>
<text x="232.6" y="89.7">+3.3V</text>
<text x="255.2" y="89.6">GND</text>
<text x="268.8" y="87.3">D4C</text>
<text x="269.4" y="84.8">D5E</text>
<text x="21" y="90.7" transform="rotate(-90 21 90.7)">SHIELD</text>
<text x="28.6" y="90.7" transform="rotate(-90 28.6 90.7)">GND</text>
<text x="134.4" y="92.3">GPIO5</text>
<text x="134.4" y="94.9">GPIO6</text>
<text x="176.8" y="92.3">SPICS0</text>
<text x="177.4" y="94.9">SPIWP</text>
<text x="18.5" y="101.8">GND</text>
<text x="26.1" y="101.8">GND</text>
<text x="97.8" y="101.4" transform="rotate(-90 97.8 101.4)">GND</text>
<text x="103" y="97.5">D1 RED</text>
<text x="112" y="100">1k</text>
<text x="115.8" y="101.3">R3</text>
<text x="134.4" y="97.4">GPIO7</text>
<text x="134.4" y="99.9">GPIO8</text>
<text x="175.6" y="99.9">VDD_SPI</text>
<text x="177.7" y="97.4">SPIHD</text>
<text x="211.2" y="99.9">PESD5V0L5UY</text>
<text x="219.8" y="97.3">D4A</text>
<text x="237.8" y="99.9">PESD5V0L5UY</text>
<text x="238.9" y="97.3">D5A</text>
<text x="97.8" y="107.7" transform="rotate(-90 97.8 107.7)">GND</text>
<text x="103" y="103.8">D2 GREEN</text>
<text x="112" y="106.3">1k</text>
<text x="115.8" y="107.6">R4</text>
<text x="134.4" y="102.5">GPIO9</text>
<text x="176.8" y="102.5">SPICS1</text>
<text x="197.4" y="107.3" transform="rotate(-90 197.4 107.3)">C14</text>
<text x="199.9" y="105.2" transform="rotate(-90 199.9 105.2)">0.1uf</text>
<text x="223" y="105.7">GND</text>
<text x="233.1" y="105.7">GND</text>
<text x="103" y="110.2">D3BLUE</text>
<text x="112" y="112.7">1k</text>
<text x="115.8" y="114">R5</text>
<text x="142.9" y="109.7" transform="rotate(-90 142.9 109.7)">GPIO10</text>
<text x="145.4" y="109.7" transform="rotate(-90 145.4 109.7)">GPIO11</text>
<text x="148" y="109.7" transform="rotate(-90 148 109.7)">GPIO12</text>
<text x="150.5" y="109.7" transform="rotate(-90 150.5 109.7)">GPIO13</text>
<text x="153" y="109.7" transform="rotate(-90 153 109.7)">GPIO14</text>
<text x="155.6" y="109.7" transform="rotate(-90 155.6 109.7)">VDD3P3_RTC</text>
<text x="158.1" y="109.7" transform="rotate(-90 158.1 109.7)">XTAL_32K_P</text>
<text x="160.7" y="109.7" transform="rotate(-90 160.7 109.7)">XTAL_32K_N</text>
<text x="163.2" y="109.7" transform="rotate(-90 163.2 109.7)">DAC_1</text>
<text x="165.7" y="109.7" transform="rotate(-90 165.7 109.7)">DAC_2</text>
<text x="168.3" y="109.7" transform="rotate(-90 168.3 109.7)">GPIO19</text>
<text x="170.8" y="109.7" transform="rotate(-90 170.8 109.7)">GPIO20</text>
<text x="173.4" y="109.7" transform="rotate(-90 173.4 109.7)">VDD3P3_RTC_IO</text>
<text x="175.9" y="109.7" transform="rotate(-90 175.9 109.7)">GPIO21</text>
<text x="193.8" y="112">GND</text>
<text x="17.4" y="118.9">TP1</text>
<text x="97.8" y="114.1" transform="rotate(-90 97.8 114.1)">GND</text>
<text x="17.4" y="124">TP3</text>
<text x="17.4" y="121.5">TP2</text>
<text x="36.8" y="120.2" transform="rotate(-90 36.8 120.2)">GND</text>
<text x="43.1" y="123.6" transform="rotate(-90 43.1 123.6)">+3.3V</text>
<text x="149.2" y="123.5">+3.3V</text>
<text x="174.6" y="123.5">+3.3V</text>
<text x="182.1" y="124.1">0.1uf</text>
<text x="263.6" y="123.2" transform="rotate(-90 263.6 123.2)">+3.3V</text>
<text x="17.4" y="131.6">TP6</text>
<text x="17.4" y="129.1">TP5</text>
<text x="17.4" y="126.5">TP4</text>
<text x="138.4" y="129.3" transform="rotate(-90 138.4 129.3)">GND</text>
<text x="142.4" y="129.1">C9</text>
<text x="144" y="131.6">0.1uf</text>
<text x="160" y="127.9">10k</text>
<text x="160.9" y="130.2">R7</text>
<text x="185.1" y="126.7">C13</text>
<text x="193" y="129.1" transform="rotate(-90 193 129.1)">GND</text>
<text x="252.9" y="129.8">LED_YELLOW</text>
<text x="257.3" y="127.5">D10</text>
<text x="162.4" y="137.3">+3.3V</text>
<text x="240.3" y="136.8">1k</text>
<text x="244" y="135.6">R8</text>
<text x="257.3" y="136.4">D11</text>
<text x="133.6" y="143.2">U2</text>
<text x="147.6" y="140.6">22</text>
<text x="150.6" y="138.7">R1</text>
<text x="240.3" y="139.4">1k</text>
<text x="244" y="138.1">R9</text>
<text x="252.9" y="138.7">LED_YELLOW</text>
<text x="29.8" y="148.6">SW1</text>
<text x="27.7" y="150.9">SW_Push</text>
<text x="128.8" y="154.6" transform="rotate(-90 128.8 154.6)">GND</text>
<text x="155.2" y="153.7">+5V</text>
<text x="22.8" y="157.3" transform="rotate(-90 22.8 157.3)">GND</text>
<text x="152" y="157.1">USBLC6-2SC6</text>
<text x="147.6" y="164.8">22</text>
<text x="150.6" y="162.9">R2</text>
<text x="33.2" y="173.9">U1</text>
<text x="17.8" y="175.6">+5V</text>
<text x="28.8" y="176.2">AMS1117-3.3</text>
<text x="29.5" y="180">VI</text>
<text x="36.6" y="180">VO</text>
<text x="46.3" y="175.6">+3.3V</text>
<text x="62.4" y="176.9">PWR_FLAG</text>
<text x="75" y="176.9">+5V</text>
<text x="87.8" y="176.9">PWR_FLAG</text>
<text x="22.2" y="182.5">C1</text>
<text x="22.4" y="184.8">10uf</text>
<text x="34.9" y="184.1" transform="rotate(-90 34.9 184.1)">GND</text>
<text x="51.4" y="182.5">C2</text>
<text x="51.6" y="184.8">10uf</text>
<text x="121" y="182.5">logo1</text>
<text x="98.5" y="188.2">GND</text>
<text x="32.5" y="192">GND</text>
</g>
<g font-size="1.8">
<text x="38.9" y="29.2">3 USB_D+</text>
<text x="209.5" y="27.9">LNA_IN</text>
<text x="38.9" y="31.7">2 USB_D-</text>
<text x="133.3" y="48.3">DBG_EN</text>
<text x="159.8" y="52.3" transform="rotate(-90 159.8 52.3)">DBG_RX</text>
<text x="162.3" y="52.3" transform="rotate(-90 162.3 52.3)">DBG_TX</text>
<text x="186.7" y="53.3">TCK</text>
<text x="186.7" y="55.9">UART_TX</text>
<text x="43.2" y="71.1">USB_D-</text>
<text x="120.6" y="71.1">LNA_IN</text>
<text x="184.5" y="71.1">41UART_RX</text>
<text x="184.5" y="68.6">42IO0</text>
<text x="43.2" y="76.2">USB_D+</text>
<text x="184.5" y="76.2">39EN</text>
<text x="184.5" y="73.7">40CTS_TDI</text>
<text x="120.6" y="78.7">DBG_IO0</text>
<text x="184.5" y="81.3">37TMS</text>
<text x="184.5" y="78.7">38RTS_TDO</text>
<text x="228.6" y="81.3">CTS_TDI</text>
<text x="228.6" y="78.7">TCK</text>
<text x="228.6" y="83.8">RTS_TDO</text>
<text x="249.9" y="78.7">10 UART_TX</text>
<text x="252.7" y="81.3">UART_RX</text>
<text x="252.7" y="83.8">EN</text>
<text x="228.6" y="86.4">TMS</text>
<text x="252.7" y="86.4">IO0</text>
<text x="25.4" y="125.7">DBG_EN</text>
<text x="25.4" y="123.2">DBG_IO0</text>
<text x="25.4" y="130.8">DBG_RX</text>
<text x="25.4" y="128.3">DBG_TX</text>
<text x="228.6" y="135.9">UART_TX</text>
<text x="132.1" y="139.7">USB_D-</text>
<text x="228.6" y="138.4">UART_RX</text>
<text x="36.8" y="154.9">DBG_IO0</text>
<text x="132.1" y="163.8">USB_D+</text>
</g>
<g font-size="1.1" fill="#840000">
<text x="147.7" y="38.1">3</text>
<text x="149.6" y="40.8" transform="rotate(-90 149.6 40.8)">4</text>
<text x="149.6" y="36.4" transform="rotate(-90 149.6 36.4)">2</text>
<text x="151.5" y="38.1">1</text>
</g>
</svg>
